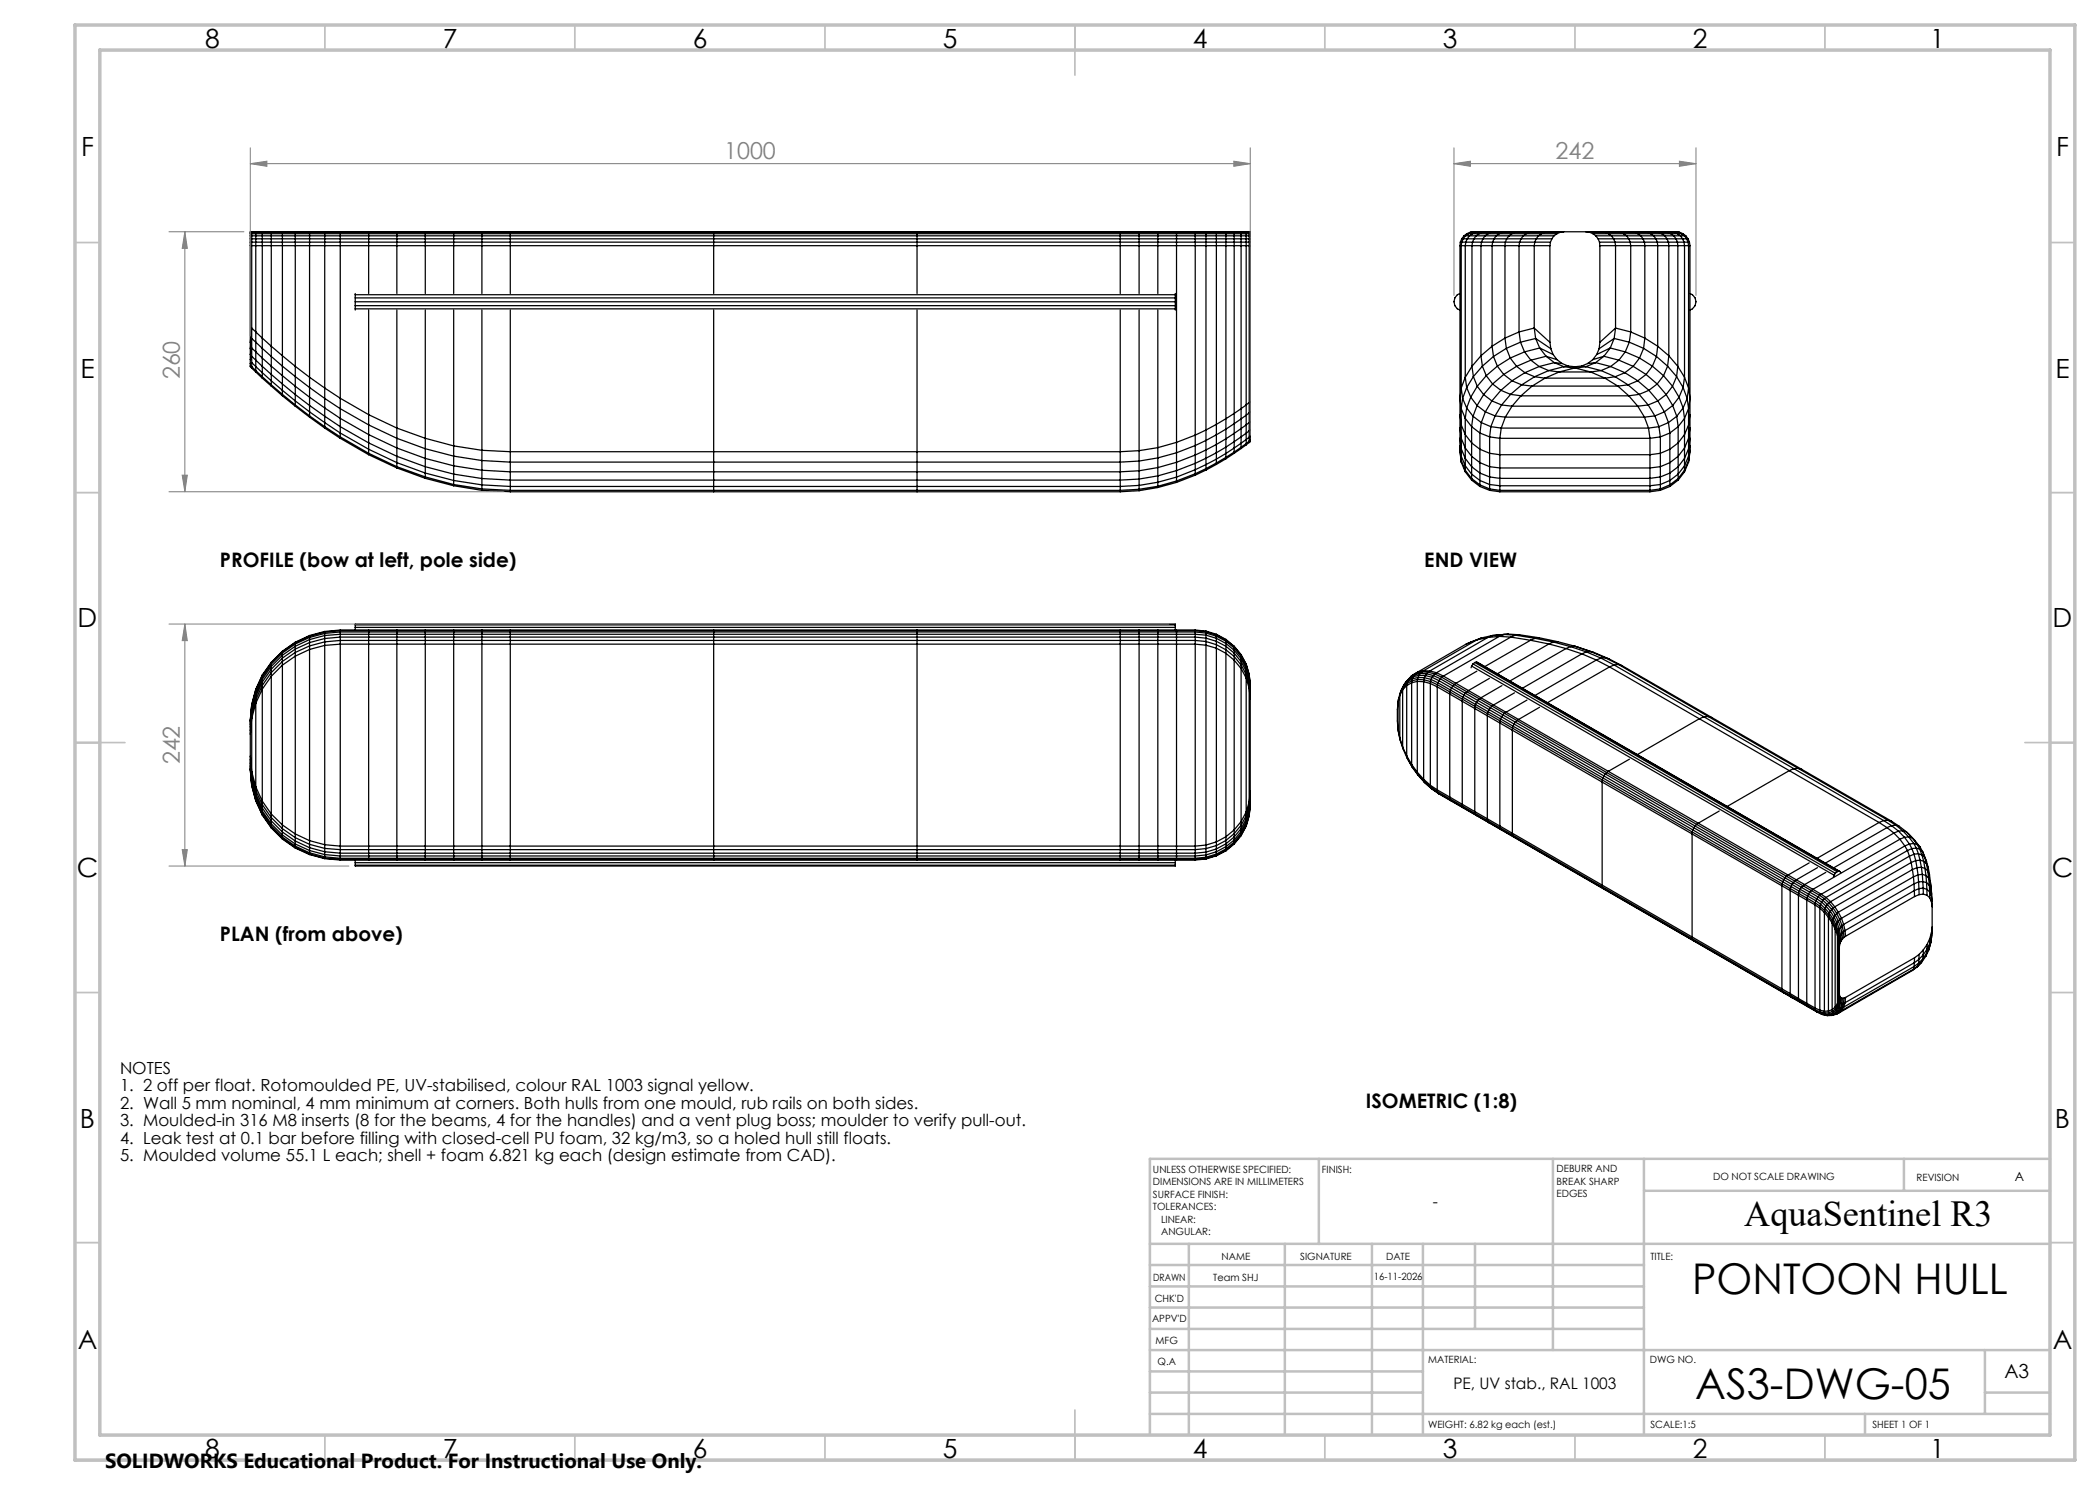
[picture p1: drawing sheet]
<svg xmlns="http://www.w3.org/2000/svg" width="420mm" height="297mm" viewBox="0 0 420 297" stroke-linecap="round" stroke-linejoin="round" font-family="sans-serif">
<g fill="none" stroke="#000" stroke-width=".25">
<path d="M50.1 49.1h199.9M50.1 48.4h199.9M50.1 47.8h199.9M50.1 47.2h199.9M50.1 46.7h199.9M50.1 46.5h199.9M50.3 46.4v27.2M51.2 46.4v28M52.5 46.4v29.2M54.3 46.4v30.8M56.5 46.4v32.8M59.1 46.4v34.8"/>
<path d="M61.9 46.4v37M64.9 46.4v39.2M68.1 46.4v41.3M71 58.7v3.3M71 59.6h164.1M71 58.9h164.1M73.7 46.4v12.3M79.4 46.4v12.3M85.1 46.4v12.3M90.7 46.4v12.3M96.4 46.4v12.3M102.1 46.4v12.3"/>
<path d="M142.7 46.4v12.3M183.4 46.4v12.3M224 46.4v12.3M227.8 46.4v12.3M231.6 46.4v12.3M235.1 58.7v3.3M235.3 46.4v50.1M239 46.4v48.6M241.2 46.4v47.6M243.3 46.4v46.5M245.2 46.4v45.4M246.8 46.4v44.3"/>
<path d="M248.2 46.4v43.3M249.2 46.4v42.6M249.8 46.4v42.1M292 49.1h18M292 58.7a1.75 1.75 0 0 0-1.2 1.7 1.75 1.75 0 0 0 1.2 1.6M292 49.1v41.2M292.1 48.4h18M292.1 48.4l-.1 .7M292.3 47.8h18.1M292.3 47.8l-.2 .6M292.8 47.2h18M292.8 47.2l-.5 .6"/>
<path d="M293.4 46.7h18M293.4 46.7l-.6 .5M294 46.5h18.1M294 46.5l-.6 .2M295.1 46.4a2.83 2.83 0 0 0-2.9 2.7v28.5M295.9 46.4a2.83 2.83 0 0 0-2.8 2.7v26.4M297.2 46.4a2.77 2.77 0 0 0-2.8 2.7v24.2M299 46.4a2.77 2.77 0 0 0-2.8 2.7v22.1M301.2 46.4a2.77 2.77 0 0 0-2.8 2.7v20.1M303.8 46.4a2.77 2.77 0 0 0-2.8 2.7v18.5M306.6 46.4a2.83 2.83 0 0 0-2.8 2.7v17.3M309.7 46.4a2.83 2.83 0 0 0-2.9 2.7v16.5"/>
<path d="M310 49.1v19.4M310.1 48.4l-.1 .7M310.4 47.8l-.3 .6M310.8 47.2l-.4 .6M311.4 46.7l-.6 .5M312.1 46.5l-.7 .2M312.8 46.4l-.7 .1M317.2 46.4l.7 .1M317.9 46.5h18M317.9 46.5l.7 .2M318.6 46.7h18M318.6 46.7l.6 .5"/>
<path d="M319.2 47.2h17.9M319.2 47.2l.4 .6M319.6 47.8h18M319.6 47.8l.3 .6M319.9 48.4h18M319.9 48.4l.1 .7M320 49.1h18M320 49.1v19.4M320.3 46.4a2.77 2.77 0 0 1 2.8 2.7v16.5M323.4 46.4a2.77 2.77 0 0 1 2.7 2.7v17.3M326.2 46.4a2.77 2.77 0 0 1 2.8 2.7v18.5M328.8 46.4a2.77 2.77 0 0 1 2.7 2.7v20.1"/>
<path d="M331 46.4a2.77 2.77 0 0 1 2.8 2.7v22.1M332.8 46.4a2.77 2.77 0 0 1 2.8 2.7v24.2M334.1 46.4a2.77 2.77 0 0 1 2.8 2.7v26.4M334.9 46.4l1 .1M335.2 46.4h-40.4l-.8 .1M335.6 46.5a2.72 2.72 0 0 1 2.1 2.6v28.5M335.9 46.5l.7 .2M336.6 46.7l.5 .5M337.1 47.2l.5 .6M337.6 47.8l.3 .6M337.9 48.4l.1 .7M338 58.7a1.75 1.75 0 0 1 1.2 1.7 1.75 1.75 0 0 1-1.2 1.6"/>
<path d="M338 49.1v41.2l-.3 2.1M50.1 69.7l.2-2a107.1 107.1 0 0 0 23.4 17.3 61.2 61.2 0 0 0 28.4 7.4h121.9a42.3 42.3 0 0 0 24.2-8.6l1.8-1.4M50.1 70.9l.2-1.3a108.3 108.3 0 0 0 23.4 17.3 61.2 61.2 0 0 0 28.4 7.5h121.9a40.7 40.7 0 0 0 21.2-6.6l4.8-3.5M50.1 68.5l.2-2.9a101.4 101.4 0 0 0 29.1 20 57.9 57.9 0 0 0 22.7 4.7h121.9a39.8 39.8 0 0 0 21.2-6.6l4.8-3.3M50.1 71.9l.2-.6a108.3 108.3 0 0 0 23.4 17.3 61.2 61.2 0 0 0 28.4 7.4h121.9a40.7 40.7 0 0 0 21.2-6.6l4.8-3.4M50.1 72.7l.2-.2a108.2 108.2 0 0 0 23.4 17.3 61.2 61.2 0 0 0 28.4 7.5h121.9a39.8 39.8 0 0 0 21.2-6.6l4.8-3.4M50.1 73.2a118 118 0 0 0 23.6 17.5 61.8 61.8 0 0 0 28.4 7.4h121.9a39.8 39.8 0 0 0 21.2-6.6l4.8-3.4M50.3 73.6l-.2-.3v-26.9h199.9v41.9l-.2 .2M50.3 73.6l.9 .8M51.2 74.4l1.3 1.2M52.5 75.6l1.8 1.6M54.3 77.2l2.2 2"/>
<path d="M56.5 79.2l2.6 2M71 60.4h164.1M71 61.1h164.1M71 61.8h164.1M73.7 62v28.9M79.4 62v31.6M85.1 62v33.7M90.7 62v35.2M96.4 62v36.1M102.1 62v36.4M142.7 62v36.4M183.4 62v36.4"/>
<path d="M224 62v36.4M227.8 62v36.1M231.6 62v35.5M292.2 77.6l.3 2.1M292.2 77.6l-.2 2.1 .2 2M292.5 79.7l.8 1.9M292.5 79.7l-.3 2M293.1 75.5l.2 2M293.1 75.5l-.9 2.1M293.3 77.5l.8 1.9M293.3 77.5l-.8 2.2M294.1 79.4l1.3 1.7"/>
<path d="M294.1 79.4l-.8 2.2M294.4 73.3l.3 2M294.4 73.3l-1.3 2.2M294.7 75.3l.8 2M294.7 75.3l-1.4 2.2M295.5 77.3l1.2 1.6M295.5 77.3l-1.4 2.1M296.2 71.2l.3 2M296.2 71.2l-1.8 2.1M296.5 73.2l.8 1.9M296.5 73.2l-1.8 2.1M296.7 78.9l1.7 1.3"/>
<path d="M296.7 78.9l-1.3 2.2M297.3 75.1l1.2 1.7M297.3 75.1l-1.8 2.2M298.4 69.2l.3 2.1M298.4 69.2l-2.2 2M298.5 76.8l1.7 1.3M298.5 76.8l-1.8 2.1M298.7 71.3l.8 1.9M298.7 71.3l-2.2 1.9M299.5 73.2l1.2 1.7M299.5 73.2l-2.2 1.9M300.2 78.1l1.9 .8"/>
<path d="M300.2 78.1l-1.8 2.1M300.7 74.9l1.7 1.3M300.7 74.9l-2.2 1.9M301 67.6l.3 2.1M301 67.6l-2.6 1.6M301.3 69.7l.7 1.9M301.3 69.7l-2.6 1.6M302 71.6l1.3 1.7M302 71.6l-2.5 1.6M302.1 78.9l2.1 .3M302.1 78.9l-1.8 2.1M302.4 76.2l1.9 .8"/>
<path d="M302.4 76.2l-2.2 1.9M303.3 73.3l1.7 1.2M303.3 73.3l-2.6 1.6M303.8 66.4l.3 2M303.8 66.4l-2.8 1.2M304.1 68.4l.8 2M304.1 68.4l-2.8 1.3M304.2 79.2h21.6M304.2 79.2l-1.8 2M304.3 77l2.1 .2M304.3 77l-2.2 1.9M304.9 70.4l1.3 1.6"/>
<path d="M304.9 70.4l-2.9 1.2M305 74.5l1.9 .8M305 74.5l-2.6 1.7M306.2 72l1.6 1.3M306.2 72l-2.9 1.3M306.4 77.2h17.2M306.4 77.2l-2.2 2M306.8 65.6l.3 2.1M306.8 65.6l3.2 2.9M306.8 65.6l-3 .8M306.9 75.3l2.1 .3M306.9 75.3l-2.6 1.7"/>
<path d="M307.1 67.7l.8 1.9M307.1 67.7l3.1 2M307.1 67.7l-3 .7M307.8 73.3l1.9 .8M307.8 73.3l-2.8 1.2M307.9 69.6l2.7 1.3M307.9 69.6l1.3 1.7M307.9 69.6l-3 .8M309 75.6h12M309 75.6l-2.6 1.6M309.2 71.3l2.2 .6M309.2 71.3l1.7 1.2"/>
<path d="M309.2 71.3l-3 .7M309.7 74.1l2.1 .3M309.7 74.1l-2.8 1.2M310 68.5l.2 1.2M310.2 69.7l.4 1.2M310.6 70.9l.8 1M310.9 72.5l1.5 .2M310.9 72.5l-3.1 .8M310.9 72.5l1.9 .8M311.4 71.9l1 .8M311.8 74.4h6.3M311.8 74.4l-2.8 1.2"/>
<path d="M312.4 72.7l1.2 .5M312.8 73.3l-3.1 .8M312.8 73.3l2.1 .3M313.6 73.2l1.3 .1M313.6 73.2l-.8 .1M314.9 73.3h.2M314.9 73.6h.2M314.9 73.3v.3M314.9 73.6l-3.1 .8M315.1 73.3v.3M315.1 73.6l3 .8M316.4 73.2l-1.3 .1"/>
<path d="M316.4 73.2l.8 .1M317.2 73.3l3 .8M317.2 73.3l-2.1 .3M317.5 72.7l-1.1 .5M318.1 74.4l2.9 1.2M318.6 71.9l-1.1 .8M319.1 72.5l-1.6 .2M319.1 72.5l3 .8M319.1 72.5l-1.9 .8M319.3 70.9l-.7 1M319.8 69.7l-.5 1.2M320 68.5l-.2 1.2"/>
<path d="M320.2 74.1l-2.1 .3M320.2 74.1l2.8 1.2M320.8 71.3l-2.2 .6M320.8 71.3l-1.7 1.2M320.8 71.3l3 .7M321 75.6l2.6 1.6M322.1 69.6l-2.8 1.3M322.1 69.6l-1.3 1.7M322.1 69.6l2.9 .8M322.1 73.3l-1.9 .8M322.1 73.3l2.9 1.2M322.8 67.7l-3 2"/>
<path d="M322.8 67.7l-.7 1.9M322.8 67.7l3.1 .7M323 75.3l-2 .3M323 75.3l2.6 1.7M323.1 65.6l-3.1 2.9M323.1 65.6l-.3 2.1M323.1 65.6l3 .8M323.6 77.2l2.2 2M323.8 72l-1.7 1.3M323.8 72l2.8 1.3M325 74.5l-2 .8M325 74.5l2.6 1.7"/>
<path d="M325 70.4l-1.2 1.6M325 70.4l2.9 1.2M325.6 77l-2 .2M325.6 77l2.2 1.9M325.8 79.2l1.8 2M325.9 68.4l-.9 2M325.9 68.4l2.8 1.3M326.1 66.4l-.2 2M326.1 66.4l2.9 1.2M326.6 73.3l-1.6 1.2M326.6 73.3l2.6 1.6M327.6 76.2l-2 .8"/>
<path d="M327.6 76.2l2.2 1.9M327.8 78.9l-2 .3M327.8 78.9l1.8 2.1M327.9 71.6l-1.3 1.7M327.9 71.6l2.6 1.6M328.7 69.7l-.8 1.9M328.7 69.7l2.6 1.6M329 67.6l-.3 2.1M329 67.6l2.5 1.6M329.2 74.9l-1.6 1.3M329.2 74.9l2.2 1.9M329.8 78.1l-2 .8"/>
<path d="M329.8 78.1l1.8 2.1M330.5 73.2l-1.3 1.7M330.5 73.2l2.2 1.9M331.3 71.3l-.8 1.9M331.3 71.3l2.2 1.9M331.4 76.8l-1.6 1.3M331.4 76.8l1.8 2.1M331.5 69.2l-.2 2.1M331.5 69.2l2.3 2M332.7 75.1l-1.3 1.7M332.7 75.1l1.8 2.2M333.2 78.9l-1.6 1.3"/>
<path d="M333.2 78.9l1.3 2.2M333.5 73.2l-.8 1.9M333.5 73.2l1.8 2.1M333.8 71.2l-.3 2M333.8 71.2l1.8 2.1M334.5 77.3l-1.3 1.6M334.5 77.3l1.3 2.1M335.3 75.3l-.8 2M335.3 75.3l1.3 2.2M335.6 73.3l-.3 2M335.6 73.3l1.3 2.2M335.8 79.4l-1.3 1.7"/>
<path d="M335.8 79.4l.8 2.2M336.6 77.5l-.8 1.9M336.6 77.5l.8 2.2M336.9 75.5l-.3 2M336.9 75.5l.8 2.1M337.4 79.7l-.8 1.9M337.4 79.7l.3 2M337.7 77.6l-.3 2.1M337.7 77.6l.3 2.1-.3 2M59.1 81.2l2.8 2.2M61.9 83.4l3 2.2M64.9 85.6l3.2 2.1"/>
<path d="M68.1 87.7l5.6 3.2M73.7 90.9l5.7 2.7M79.4 93.6l5.7 2.1M85.1 95.7l5.6 1.5M90.7 97.2l5.7 .9M96.4 98.1l5.7 .3M102.1 98.4h121.9M227.8 98.1l-3.8 .3M231.6 97.5l-3.8 .6M235.3 96.5l-3.7 1M239 95l-3.7 1.5M241.2 94l-2.2 1"/>
<path d="M243.3 92.9l-2.1 1.1M245.2 91.8l-1.9 1.1M246.8 90.7l-1.6 1.1M248.2 89.7l-1.4 1M249.2 89l-1 .7M249.8 88.5l-.6 .5M292 82.9a8 8 0 0 0 8 8h30a8.1 8.1 0 0 0 8-8M292 85.6a7.9 7.9 0 0 0 8 8h30a8 8 0 0 0 8-8M292 87.7a7.9 7.9 0 0 0 8 8h30a8 8 0 0 0 8-8M292 89.2a7.9 7.9 0 0 0 8 8h30a8 8 0 0 0 8-8M292 90.1l.2 2.3M292.2 81.7v10.7"/>
<path d="M292.2 81.7l.9 2M292.2 92.4l.9 2M293.1 83.7v10.7M293.1 83.7l1.2 1.6M293.1 94.4l1.2 1.6M293.3 81.6l1.3 1.7M293.3 81.6l-.2 2.1M294.3 85.3l1.7 1.3M294.3 85.3v10.7M294.3 96l1.7 1.3M294.6 83.3l1.7 1.2M294.6 83.3l-.3 2"/>
<path d="M295.4 81.1l1.7 1.3M295.4 81.1l-.8 2.2M296 86.6l1.9 .8M296 86.6v10.7M296 97.3l1.9 .8M296.3 84.5l1.9 .8M296.3 84.5l-.3 2.1M297.1 82.4l1.9 .8M297.1 82.4l-.8 2.1M297.9 87.4l2.1 .3M297.9 87.4v10.7M297.9 98.1l2.1 .3"/>
<path d="M298.2 85.3l2 .3M298.2 85.3l-.3 2.1M298.4 80.2l1.9 .8M298.4 80.2l-1.3 2.2M299 83.2l2.1 .2M299 83.2l-.8 2.1M300 98.4h30M300 87.7h30M300 87.7v10.7M300.2 85.6h29.5M300.2 85.6l-.2 2.1M300.3 81l2.1 .2"/>
<path d="M300.3 81l-1.3 2.2M301.1 83.4h27.8M301.1 83.4l-.9 2.2M302.4 81.2h25.2M302.4 81.2l-1.3 2.2M327.6 81.2l1.3 2.2M328.9 83.4l.8 2.2M329.6 81l-2 .2M329.6 81l1.4 2.2M329.7 85.6l.3 2.1M330 87.7v10.7M331 83.2l-2.1 .2"/>
<path d="M331 83.2l.8 2.1M331.6 80.2l-2 .8M331.6 80.2l1.3 2.2M331.8 85.3l-2.1 .3M331.8 85.3l.3 2.1M332.1 87.4l-2.1 .3M332.1 87.4v10.7M332.1 98.1l-2.1 .3M332.9 82.4l-1.9 .8M332.9 82.4l.8 2.1M333.7 84.5l-1.9 .8M333.7 84.5l.3 2.1"/>
<path d="M334 86.6l-1.9 .8M334 86.6v10.7M334 97.3l-1.9 .8M334.5 81.1l-1.6 1.3M334.5 81.1l.9 2.2M335.4 83.3l-1.7 1.2M335.4 83.3l.2 2M335.6 85.3l-1.6 1.3M335.6 85.3v10.7M335.6 96l-1.6 1.3M336.6 81.6l-1.2 1.7M336.6 81.6l.3 2.1"/>
<path d="M336.9 83.7v10.7M336.9 83.7l-1.3 1.6M336.9 94.4l-1.3 1.6M337.7 81.7v10.7M337.7 81.7l-.8 2M337.7 92.4l-.8 2M338 90.1a8.1 8.1 0 0 1-8 8h-30a8.1 8.1 0 0 1-7.8-6M51.2 137.9v22.3M51.2 137.9l-.9 3M52.5 135v28M52.5 135l-1.3 2.9M54.3 132.5v33.1"/>
<path d="M54.3 132.5l-1.8 2.5M56.5 130.2v37.6M56.5 130.2l-2.2 2.3M59.1 128.4v41.2M59.1 128.4l-2.6 1.8M61.9 127.1v43.8M61.9 127.1l-2.8 1.3M64.9 126.3v45.4M64.9 126.3l-3 .8M68.1 126v46M68.1 126l-3.2 .3M68.1 126h170.9"/>
<path d="M71 126v-1.2h164.1v1.2M71 125.5h164.1M71 125h164.1M73.7 126v46M79.4 126v46M85.1 126v46M90.7 126v46M96.4 126v46M102.1 126v46M142.7 126v46M183.4 126v46M224 126v46"/>
<path d="M227.8 126v46M231.6 126v46M235.3 126v46M239 126v46M239 126l2.2 .2M241.2 126.2v45.6M241.2 126.2l2.1 .7M243.3 126.9v44.3M243.3 126.9l1.9 1M245.2 127.9v42.3M245.2 127.9l1.6 1.4M246.8 129.3v39.5"/>
<path d="M246.8 129.3l1.4 1.6M248.2 130.9v36.2M248.2 130.9l1 1.9M249.2 132.8v32.4M249.2 132.8l.6 2.1M249.8 134.9v28.3M249.8 135.3a10.9 10.9 0 0 0-10.8-8.9h-170.9a18 18 0 0 0-18 18.4M249.8 134.9l.2 2.5M249.8 135a10.9 10.9 0 0 0-10.8-8.9h-170.9a17.9 17.9 0 0 0-17.8 14.9M250 137v24M250 138.4a11 11 0 0 0-11-11h-170.9a18 18 0 0 0-18 18M250 139.1a11 11 0 0 0-11-11h-170.9a18 18 0 0 0-18 18"/>
<path d="M250 139.8a11 11 0 0 0-11-11h-170.9a18 18 0 0 0-18 18M250 137.8a11 11 0 0 0-11-10.9h-170.9a17.9 17.9 0 0 0-17.8 14.8M280 139.1v8.5M280 139.1l-.4 1.3M280 138.7v.4M280 138.7l-.4 1.7M280.1 138.3l-.1 .4M280.5 138v11.4M280.5 138l-.5 1.1M280.6 137.6l-.1 .4M280.6 137.6l-.6 1.1M280.7 137.2l-.1 .4"/>
<path d="M280.7 137.2l-.6 1.1M280.9 136.8l-.8 1.5M281.3 137.1v14.1M281.3 137.1l-.8 .9M281.4 136.7l-.1 .4M281.4 136.7l-.8 .9M281.5 136.3l-.1 .4M281.5 136.3l-.8 .9M281.7 135.9l-.2 .4M281.7 135.9l-.8 .9M282 135.5l-.3 .4M282 135.5l-1.1 1.3"/>
<path d="M282.3 135.2l-.3 .3M282.3 136.6v16.3M282.3 136.6l-1 .5M282.4 136.2l-.1 .4M282.4 136.2l-1 .5M282.5 135.7l-.1 .5M282.5 135.7l-1 .6M282.7 135.3l-.2 .4M282.7 135.3l-1 .6M282.9 135l-.2 .3M282.9 135l-.9 .5M283.2 134.7l-.3 .3"/>
<path d="M283.2 134.7l-.9 .5M283.5 136.3h1.2M283.5 136.3v18.1M283.5 136.3l-1.2 .3M283.5 135.9l1.3 .1M283.5 135.9v.4M283.5 135.9l-1.1 .3M283.6 134.4l-.4 .3M283.6 134.4l-1.3 .8M283.6 135.5h1.3M283.6 135.5l-.1 .4M283.6 135.5l-1.1 .2"/>
<path d="M283.8 135.1h1.3M283.8 135.1l-.2 .4M283.8 135.1l-1.1 .2M284.1 134.7l1.2 .1M284.1 134.7l-.3 .4M284.1 134.7l-1.2 .3M284.4 134.4h1.2M284.4 134.4l-.3 .3M284.4 134.4l-1.2 .3M284.7 134.2h1.3M284.7 134.2l-.3 .2M284.7 134.2l-1.1 .2"/>
<path d="M284.7 136.3l1.4 .4M284.7 136.3v19.6M284.8 136l1.3 .3M284.8 136l-.1 .3M284.9 135.5l1.3 .4M284.9 135.5l-.1 .5M285.1 135.1l1.3 .4M285.1 135.1l-.2 .4M285.3 134.8l1.4 .3M285.3 134.8l-.2 .3M285.6 134.4l1.4 .4M285.6 134.4l-.3 .4"/>
<path d="M286 134.2l1.3 .3M286 134.2l-.4 .2M286.1 136.7l1.3 .7M286.1 136.7v20.4M286.1 136.3l1.4 .6M286.1 136.3v.4M286.2 135.9l1.4 .7M286.2 135.9l-.1 .4M286.4 135.5l1.4 .6M286.4 135.5l-.2 .4M286.7 135.1l1.3 .6M286.7 135.1l-.3 .4"/>
<path d="M287 134.8l1.4 .7M287 134.8l-.3 .3M287.3 134.5l1.4 .7M287.3 134.5l-.3 .3M287.4 137.4l69 39.8M287.4 137.4v20.6M287.5 136.9l15 8.7M287.5 136.9l-.1 .5M287.6 136.6l33 19M287.6 136.6l-.1 .3M287.8 136.1l68.9 39.8M287.8 136.1l-.2 .5"/>
<path d="M288 135.7l69 39.9M288 135.7l-.2 .4M288.4 135.5l5 2.9M288.4 135.5l-.4 .2M288.7 135.2l33 19.1M288.7 135.2l-.3 .3M293.3 128.8l-9.7 5.6M293.4 138.4l-.8 1-.1 .9v20.6l.1 .6 .2 .2M293.4 138.4l2.5 1.4M294.3 133.2l72.5 41.8M294.3 133.2l-.1 .4M294.6 132.8l72.5 41.9"/>
<path d="M294.6 132.8l-.3 .4M295 132.5l72.4 41.8M295 132.5l-.4 .3M295.3 132.4l72.5 41.8M295.3 132.4l-.3 .1M295.3 132.4l72.8 41.9M295.3 128l-10.6 6.2M295.3 128l-2 .8M295.4 134.2l-4.2 2.5a2.65 2.65 0 0 0-1.3 2.1v20.6l.2 .7 .2 .1M295.9 139.8l7.5 4.3M295.9 139.8l-.8 1.1-.1 .8v20.6l.1 .6 .2 .2M296.3 127.6l-1 .4"/>
<path d="M296.3 127.6l-3 1.2M297.6 127.5l-11.6 6.7M297.6 127.5l-2.3 .5M297.9 135.7l-4.5 2.7M298.5 127.1l-.9 .4M298.5 127.1l-2.2 .5M299.3 127l-.8 .1M299.9 127.3l2.3 .1M299.9 127.3l-12.6 7.2M299.9 127.3l-2.3 .2M300.4 137.1l-4.5 2.7M300.8 126.9l2.3 .1"/>
<path d="M300.8 126.9l-.9 .4M301.6 126.8l-3.1 .3M301.6 126.8l2.3 .2M301.6 126.8l-.8 .1M302.2 127.4l3.9 .7M302.2 127.4l-13.5 7.8M302.9 138.6l-4.2 2.4a2.65 2.65 0 0 0-1.2 2.2v20.6l.1 .6 .2 .2M303.1 127l3.9 .7M303.1 127l-.9 .4M303.9 127l4 .6M303.9 127h-.8M306.1 128.1l3.7 .7"/>
<path d="M306.1 128.1l-9.1 5.2M307 127.7l3.7 .7M307 127.7l-.9 .4M307.9 127.6l3.6 .7M307.9 127.6l-.9 .1M309.8 128.8l3.4 .9M309.8 128.8l-10.3 6M310.7 128.4l3.4 .9M310.7 128.4l-.9 .4M311.5 128.3l3.5 1M311.5 128.3l-.8 .1M313.2 129.7l3.2 1.1"/>
<path d="M313.2 129.7l-11.2 6.5M314.1 129.3l3.2 1.1M314.1 129.3l-.9 .4M315 129.3l3.1 1M315 129.3h-.9M315 129.3l3.9 1.2M316.4 130.8l2.9 1.2M316.4 130.8l-11.9 6.9M317.3 130.4l2.9 1.2M317.3 130.4l-.9 .4M318.1 130.3l2.9 1.2M318.1 130.3l-.8 .1"/>
<path d="M318.1 130.3l.8 .2M318.9 130.5l2.9 1.3M319.3 132l2.6 1.4M319.3 132l-12.3 7.1M320.2 131.6l2.6 1.4M320.2 131.6l-.9 .4M321 131.5l2.7 1.4M321 131.5l-.8 .1M321 131.5l.8 .3M321.8 131.8l2.6 1.3M321.9 133.4l53.9 31.1M321.9 133.4l-12.4 7.1"/>
<path d="M322.8 133l53.9 31.1M322.8 133l-.9 .4M323.7 132.9l53.9 31.1M323.7 132.9l-.9 .1M323.7 132.9l.7 .2M324.4 133.1l36 20.8M50.1 144v10M50.1 151.9a18 18 0 0 0 18 18h170.9a11 11 0 0 0 11-10.9M50.1 152.6a18 18 0 0 0 18 18h170.9a11 11 0 0 0 11-11M50.1 153.2a18 18 0 0 0 18 18h170.9a11 11 0 0 0 11-11M50.1 151.2a18 18 0 0 0 18 18h170.9a11 11 0 0 0 11-11M50.3 140.9v16.3l-.2-3.6"/>
<path d="M50.3 156.8a18 18 0 0 0 17.8 14.9h170.9a11 11 0 0 0 11-11M50.3 140.9l-.2 3.2M50.3 157.1l.9 3.1M279.6 145.9l.4 1.7M279.6 140.4v5.5M279.6 140.4l-.1 1.6 .1 3.9M279.6 145.9l.4 2.1M280 147.6l.5 1.8M280 147.6v.4M280 148l.6 1.8M280.5 149.4l.8 1.8M280.5 149.4l.1 .4"/>
<path d="M280.6 149.8l.8 1.7M281.3 151.2l1 1.7M281.3 151.2l.1 .3M281.4 151.5l1 1.7M281.4 151.5l1.1 2M282.3 152.9l1.2 1.5M282.3 152.9l.1 .3M282.4 153.2l1.1 1.6M282.4 153.2l.1 .3M282.5 153.5l1.1 1.6M283.5 154.4l1.2 1.5M283.5 154.4v.4"/>
<path d="M283.5 154.8l1.3 1.4M283.5 154.8l.1 .3M283.6 155.1l1.3 1.4M284.7 155.9l1.4 1.2M284.7 155.9l.1 .3M284.8 156.2l1.3 1.2M284.8 156.2l.1 .3M284.9 156.5l1.3 1.2M284.9 156.5l1.5 1.3M286.1 157.1l1.3 .9M286.1 157.1v.3M286.1 157.4l1.4 .9"/>
<path d="M286.1 157.4l.1 .3M286.2 157.7l1.4 .9M286.2 157.7l.2 .1M286.4 157.8l1.4 1M287.4 158l51 29.4M287.4 158l.1 .3M287.5 158.3l33 19.1M287.5 158.3l.1 .3M287.6 158.6l69.1 40M287.6 158.6l.2 .2M302.5 145.6l18 10.4M302.5 145.6v21l.1 .7"/>
<path d="M303.4 144.1l35.9 20.8M303.4 144.1l-.6 .7-.3 .8M305.4 140l-4.2 2.4a2.65 2.65 0 0 0-1.2 2.2v20.6l.1 .6 .2 .2-12.5-7.2M307.9 141.5l-4.5 2.6M320.5 156l35.9 20.8M320.5 156v21.4M320.6 155.6l36 20.8M320.6 155.6l-.1 .4M321.7 154.3l35.9 20.7M321.7 154.3l-.6 .5-.5 .8M325.9 151.8l-4.2 2.5M342.4 143.5l-.8-.2-.8 .1-.9 .4-12.4 7.1"/>
<path d="M360.4 153.9l-.8-.2h-.8l-.9 .4-12.5 7.2M360.4 153.9l17.9 10.3M51.2 160.1a17.9 17.9 0 0 0 16.9 11.8h170.9a10.9 10.9 0 0 0 10.8-8.8M51.2 160.2l1.3 2.8M52.5 163l1.8 2.6M54.3 165.6l2.2 2.2M56.5 167.8l2.6 1.8M59.1 169.6l2.8 1.3M61.9 170.9l3 .8M64.9 171.7l3.2 .3M68.1 172h170.9M71 172v1.2h164.1v-1.2"/>
<path d="M71 172.5h164.1M71 173h164.1M241.2 171.8l-2.2 .2M243.3 171.2l-2.1 .6M245.2 170.2l-1.9 1M246.8 168.8l-1.6 1.4M248.2 167.1l-1.4 1.7M249.2 165.2l-1 1.9M249.8 163.2l-.6 2M250 160.9l-.2 2.3M302.6 167.3l54 31.1M302.6 167.3l.2 .2"/>
<path d="M320.5 177.4l35.9 20.7M320.5 177.4l.3 .4M339.3 164.9a2.58 2.58 0 0 0-.9 1.9v20.6M339.3 164.9l18 10.4M343.9 162.2l-4.6 2.7M356.4 177.2l5 2.8M356.4 177.2v20.6M356.4 176.8l6.6 3.8M356.4 176.8v.4M356.6 176.4l6.6 3.8M356.6 176.4l-.2 .4M356.7 175.9l1.7 1"/>
<path d="M356.7 175.9l-.1 .5M357 175.6l1.7 .9M357 175.6l-.3 .3M357.3 175.3l6.6 3.8M357.3 175.3l-.3 .3M357.6 175l5 2.9M357.6 175l-.3 .3M358.4 176.9l1.6 1M358.4 176.9l-.4 1.2v20.6M358.7 176.5l1.6 1M358.7 176.5l-.3 .4M360 177.9l3.4 1.9"/>
<path d="M360 177.9l-.3 1.2v20.6M360.3 177.5l3.3 1.9M360.3 177.5l-.3 .4M361.8 172.6l-4.2 2.4M362.6 177.9l-.9 .9-.3 1.2M362.6 177.9l1.6 1M363.4 179.8l.9 .6M363.4 179.8l-.2 .4M363.5 173.5l-4.2 2.5-.6 .5M363.6 179.4l1 .7M363.6 179.4l-.2 .4M363.9 179.1l1 .6"/>
<path d="M363.9 179.1l-.3 .3M364.2 178.9l1 .6M364.2 178.9l-.3 .2M364.9 179.7l.9 .9M364.9 179.7l-.3 .4M365.2 174.5l-4.3 2.4-.6 .6M365.2 179.5l.9 .8M365.2 179.5l-.3 .2M366.8 175l-.1 .4M367.1 174.7l-.3 .3M367.4 174.3l-.3 .4M367.8 174.2l-.4 .1"/>
<path d="M367.8 174.2l.3 .1M368.1 174.3l.1 .3M375.8 164.5l1.6 1M375.8 164.5l-12.4 7.2M376.7 164.1l1.6 1M376.7 164.1l-.9 .4M377.4 165.5l1.4 1.1M377.4 165.5l-12.3 7.1M377.6 164l1.6 1M377.6 164l-.9 .1M377.6 164l.7 .2M378.3 165.1l1.4 1.1"/>
<path d="M378.3 165.1l-.9 .4M378.3 164.2l1.6 1.1M378.8 166.6l1.2 1.2M378.8 166.6l-12.1 7M379.2 165l1.3 1.2M379.2 165l-.9 .1M379.2 165l.7 .3M379.7 166.2l1.2 1.3M379.7 166.2l-.9 .4M379.9 165.3l1.4 1.1M380 167.8l1 1.4M380 167.8l-17.4 10.1"/>
<path d="M380.5 166.2l1.2 1.2M380.5 166.2h-.8M380.5 166.2l.8 .2M380.9 167.5l1 1.3M380.9 167.5l-.9 .3M381 169.2l.5 .9M381 169.2l-16.8 9.7M381.3 166.4l1.2 1.2M381.3 166.4l1.7 1.7M381.5 170.1l.4 1.1M381.5 170.1l-16.3 9.4M381.7 167.4l1.1 1.3"/>
<path d="M381.7 167.4l-.8 .1M381.7 167.4l.8 .2M381.9 171.2l.3 1.3M381.9 171.2l-15.8 9.1M381.9 168.8l.5 .9M381.9 168.8l-.9 .4M382.2 172.5l.3 1.4M382.2 172.5l-15.2 8.9M382.4 169.7l.4 1.1M382.4 169.7l-.9 .4M382.5 173.9l.2 1.5M382.5 173.9l-14.8 8.6"/>
<path d="M382.5 167.6l1 1.3M382.5 167.6l.5 .5M382.7 175.4l-14.4 8.3M382.7 175.4l.1 1.4M382.8 168.7l.5 .9M382.8 168.7l-.9 .1M382.8 168.7l.7 .2M382.8 176.8l-14.1 8.1M382.8 176.8l.1 1.3M382.8 170.8l.4 1.3M382.8 170.8l-.9 .4M382.9 178.1l-13.9 8"/>
<path d="M382.9 178.1v1.2M382.9 179.3l-13.8 8M383 168.1l1 1.3M383.2 172.1l.2 1.4M383.2 172.1l-1 .4M383.3 169.6l.4 1.1M383.3 169.6l-.9 .1M383.3 169.6l.7 .3M383.4 173.5l.2 1.5M383.4 173.5l-.9 .4M383.5 168.9l.5 1M383.5 168.9l.5 .5"/>
<path d="M383.6 175l.1 1.4M383.6 175l-.9 .4M383.7 170.7l.3 1.3M383.7 170.7l-.9 .1M383.7 170.7l.7 .3M383.7 176.4l-.9 .4M383.7 176.4l.1 1.3M383.8 177.7l-.9 .4M383.8 177.7v1.2M383.8 178.9l-.9 .4M384 169.9l.4 1.1M384 169.9l.5 .5"/>
<path d="M384 172l.3 1.5M384 172l-.8 .1M384 172l.7 .3M384 169.4l.5 1M384.3 173.5l.2 1.4M384.3 173.5h-.9M384.3 173.5l.7 .2M384.4 171l.3 1.3M384.4 171l.6 .5M384.5 174.9l.1 1.4M384.5 174.9l-.9 .1M384.5 174.9l.7 .2"/>
<path d="M384.5 170.4l.5 1.1M384.5 170.4l.8 1.9M384.6 176.3l-.9 .1M384.6 176.3v1.3M384.6 176.3l.7 .2M384.6 177.6l-.8 .1M384.6 177.6l.1 1.2M384.6 177.6l.8 .3M384.7 178.8l-.9 .1M384.7 178.8l.7 .3M384.7 172.3l.3 1.4M384.7 172.3l.6 .5"/>
<path d="M385 171.5l.3 1.3M385 171.5l.3 .8M385 173.7l.2 1.4M385 173.7l.6 .5M385.2 175.1l.1 1.4M385.2 175.1l.5 .5M385.3 176.5l.1 1.4M385.3 176.5l.6 .6M385.3 172.8l.3 1.4M385.3 172.8l.4 .8M385.3 172.3l.4 1.3M385.4 177.9v1.2"/>
<path d="M385.4 177.9l.5 .5M385.4 179.1l.5 .5M385.6 174.2l.1 1.4M385.6 174.2l.3 .8M385.7 173.6l.2 1.4M385.7 175.6l.2 1.5M385.7 175.6l.4 .8M385.9 177.1v1.3M385.9 177.1l.3 .7M385.9 175l.2 1.4M385.9 179.6l.4 .8M385.9 178.4v1.2"/>
<path d="M385.9 178.4l.4 .8M386.1 176.4l.1 1.4M386.1 176.4l.2 2.4M386.2 177.8l.1 1.4M386.2 177.8l.1 1M386.3 179.2v1.2M386.3 179.2l.1 1M386.3 178.8l.1 1.4M338.4 187.4l18 10.4M338.4 187.4l.2 .6 .2 .2M356.4 197.8l1.6 .9M356.4 197.8v.3"/>
<path d="M356.4 198.1l5 2.9M356.4 198.1l.2 .3M356.6 198.4l6.6 3.8M356.6 198.4l.1 .2M356.7 198.6l6.7 3.8M358 198.7l1.7 1M358 198.7l.1 .4 .3 .4M359.7 199.7l3.3 1.9M359.7 199.7l.3 .8M361.4 180l1.6 1M361.4 180v21M363 181l1 .6"/>
<path d="M363 181v20.6M363 180.6l1 .7M363 180.6v.4M363.2 180.2l.9 .6M363.2 180.2l-.2 .4M364 181.6l.9 .9M364 181.6v20.4M364 181.3l.9 .8M364 181.3v.3M364.1 180.8l.9 .9M364.1 180.8l-.1 .5M364.3 180.4l.9 .9"/>
<path d="M364.3 180.4l-.2 .4M364.6 180.1l.9 .8M364.6 180.1l-.3 .3M364.9 182.5l.8 1M364.9 182.5v19.7M364.9 182.1l.9 1M364.9 182.1v.4M365 181.7l.9 1M365 181.7l-.1 .4M365.2 181.3l.9 1M365.2 181.3l-.2 .4M365.5 180.9l.8 1"/>
<path d="M365.5 180.9l-.3 .4M365.7 183.5l.7 1.1M365.7 183.5v18.7M365.8 183.1l.7 1.1M365.8 183.1l-.1 .4M365.8 180.6l.8 1M365.8 180.6l-.3 .3M365.9 182.7l.7 1.1M365.9 182.7l-.1 .4M366.1 182.3l.7 1.1M366.1 182.3l-.2 .4M366.1 180.3l.9 1.1"/>
<path d="M366.1 180.3l-.3 .3M366.3 181.9l.8 1.1M366.3 181.9l-.2 .4M366.4 184.6l.6 1.2M366.4 184.6v17.3M366.5 184.2l.6 1.2M366.5 184.2l-.1 .4M366.6 181.6l.7 1.1M366.6 181.6l-.3 .3M366.6 183.8l.6 1.2M366.6 183.8l-.1 .4M366.8 183.4l.6 1.2"/>
<path d="M366.8 183.4l-.2 .4M367 181.4l.7 1.1M367 181.4l-.4 .2M367 185.8l.5 1.2M367 185.8v15.6M367.1 183l-.3 .4M367.1 183l.6 1.2M367.1 185.4l.4 1.3M367.1 185.4l-.1 .4M367.2 185l.5 1.2M367.2 185l-.1 .4M367.3 182.7l-.2 .3"/>
<path d="M367.3 182.7l.6 1.2M367.4 184.6l-.2 .4M367.4 184.6l.4 1.2M367.5 187l.3 1.2M367.5 187v13.7M367.5 186.7v.3M367.5 186.7l.3 1.2M367.7 184.2l-.3 .4M367.7 184.2l.4 1.3M367.7 186.2l-.2 .5M367.7 182.5l-.4 .2M367.7 182.5l.6 1.2"/>
<path d="M367.7 186.2l.2 1.2M367.8 188.2v11.6M367.8 199.8l-.3 .9M367.8 188.2l.1 1.2M367.8 199.8v.4M367.8 187.9v.3M367.8 187.9l.1 1.1M367.8 185.8l-.1 .4M367.8 185.8l.3 1.2M367.9 198.8v.3M367.9 189.4v9.4M367.9 198.8l-.1 1"/>
<path d="M367.9 189v.4M367.9 199.1l.1 .3M367.9 199.1l-.1 1.1M367.9 183.9l-.2 .3M367.9 183.9l.5 1.2M367.9 187.4l-.1 .5M367.9 187.4l.1 1.2M368 188.6l-.1 .4M368 199.4l.2 .2M368 199.4l-.1 1M368.1 185.5l-.3 .3M368.1 185.5l.3 1.2"/>
<path d="M368.1 187l-.2 .4M368.1 187l.1 1.2M368.2 188.2l-.2 .4M368.2 199.6l.3 .1M368.2 199.6l-.1 1M368.3 183.7l-.4 .2M368.3 183.7l.4 1.2M368.4 185.1l-.3 .4M368.4 186.7l-.3 .3M368.4 185.1l.3 1.2M368.4 186.7l.1 1.1M368.5 187.8l-.3 .4"/>
<path d="M368.5 199.7l-.1 1M368.7 186.3l-.3 .4M368.7 186.3l.1 1.2M368.7 184.9l-.3 .2M368.7 184.9l.3 1.2M368.8 187.5l-.3 .3M368.8 199.6l-.3 .1M368.8 199.6l-.1 1.1M369 186.1l-.3 .2M369 186.1l.1 1.2M369.1 187.3l-.3 .2M369.1 199.5l-.3 .1"/>
<path d="M369.1 199.5l-.1 1.1M382.5 194.1l-14.8 8.6M382.7 193.8l-14.4 8.3M382.7 193.8l-.2 .3M382.8 193.3l-14.1 8.1M382.8 193.3l-.1 .5M382.9 192.5l-13.9 8.1M382.9 192.5l-.1 .8M382.9 191.6l-13.8 7.9M382.9 191.6v.9M383.4 193.4l-.9 .7M383.6 193.2l-.9 .6"/>
<path d="M383.6 193.2l-.2 .2M383.7 192.6l-.9 .7M383.7 192.6l-.1 .6M383.8 191.9l-.9 .6M383.8 191.9l-.1 .7M383.8 190.9l-.9 .7M383.8 190.9v1M384.5 192.3l-.9 .9M384.5 192.3l-1.1 1.1M384.6 191.8l-.9 .8M384.6 191.8l-.1 .5M384.6 191l-.8 .9"/>
<path d="M384.6 191v.8M384.7 190l-.9 .9M384.7 190l-.1 1M385.2 191.2l-.7 1.1M385.3 190.7l-.7 1.1M385.3 190.7l-.1 .5M385.4 189.9l-.8 1.1M385.4 189.9l-.1 .8M385.4 188.9l-.7 1.1M385.4 188.9v1M385.7 190l-.5 1.2M385.9 189.5l-.6 1.2"/>
<path d="M385.9 189.5l-.2 .5M385.9 187.7l-.5 1.2M385.9 187.7v1M385.9 188.7l-.5 1.2M385.9 188.7v.8M386.2 188.3l-.5 1.7M386.2 188.3l-.1 .5M386.3 186.5l-.4 1.2M386.3 180.4l.1 1M386.3 186.5v1.1l-.4 1.1M386.4 180.2v1.2M386.4 181.4v4"/>
<path d="M386.4 185.4l-.1 1.1M386.4 185.4l-.2 2.9M361.4 201l1.6 1M361.4 201l.3 .4M363 201.6l1 .4M363 201.6v.4M363 202l1 .4M363 202l.2 .2M363.2 202.2l.9 .5M363.2 202.2l.2 .2M363.4 202.4l.9 .4M364 202l.9 .2"/>
<path d="M364 202v.4M364 202.4l.9 .2M364 202.4l.1 .3M364.1 202.7l.9 .2M364.1 202.7l.2 .1M364.3 202.8l1.2 .3M364.3 202.8l.3 .1M364.9 202.2v.4M364.9 202.6l.1 .3M365 202.9l.2 .2M365.2 203.1h.3M365.7 202.2h-.8"/>
<path d="M365.7 202.2l.1 .4M365.8 202.6l.1 .2M365.8 202.6h-.9M365.9 202.8l.2 .2M365.9 202.8l-.9 .1M366.1 203l.2 .1M366.1 203l-.9 .1M366.3 203.1h-.8M366.4 201.9l-.7 .3M366.4 201.9l.1 .4M366.5 202.3l.1 .3M366.5 202.3l-.7 .3"/>
<path d="M366.6 202.6l.2 .1M366.6 202.6l-.7 .2M366.8 202.7l.3 .1M366.8 202.7l-.7 .3M367 201.4l-.6 .5M367 201.4l.1 .4M367.1 202.8h.2M367.1 202.8l-.8 .3M367.1 201.8l.1 .3M367.1 201.8l-.6 .5M367.2 202.1l.2 .1M367.2 202.1l-.6 .5"/>
<path d="M367.3 202.8l-1 .3M367.4 202.2l.3 .1M367.4 202.2l-.6 .5M367.5 200.7l-.5 .7M367.5 200.7v.4M367.5 201.1l.2 .3M367.5 201.1l-.4 .7M367.7 201.4l.1 .1M367.7 201.4l-.5 .7M367.7 202.3l-.6 .5M367.7 202.7l-.4 .1M367.8 200.2l.1 .2"/>
<path d="M367.8 200.2l-.3 .9M367.8 201.5l.3 .1M367.8 201.5l-.4 .7M367.9 200.4l.2 .2M367.9 200.4l-.2 1M367.9 202.3h-.2M367.9 202.3l-.6 .5M368.1 200.6l.3 .1M368.1 200.6l-.3 .9M368.1 201.6l-.4 .7M368.3 202.1l-.4 .2M368.3 202.1l-.6 .6"/>
<path d="M368.4 200.7l-.3 .9M368.4 201.6h-.3M368.4 201.6l-.5 .7M368.7 200.7h-.3M368.7 200.7l-.3 .9M368.7 201.4l-.3 .2M368.7 201.4l-.4 .7M369 200.6l-.3 .1M369 200.6l-.3 .8"/>
</g>
<path d="M50.1 32.7l3.3-.5v1.1zM50.1 29.6v37.6M50.1 32.7h199.9M250 29.6v57.5" fill="none" stroke="#808080" stroke-width=".2"/>
<g fill="none" stroke="#c0c0c0" stroke-width=".35">
<path d="M65 5v5M115 5v5M165 5v5M215 5v10M265 5v5M315 5v5M365 5v5M15 48.5h5M410 48.5h5M15 98.5h5M410 98.5h5M15 148.5h10"/>
<path d="M405 148.5h10M15 198.5h5M410 198.5h5M15 248.5h5M410 248.5h5M65 287v5M115 287v5M165 287v5M215 282v10M265 287v5M315 287v5M365 287v5"/>
</g>
<g fill="none" stroke="#c0c0c0" stroke-width=".5">
<path d="M263.8 231.8v17M310.6 231.8v38.2M328.8 231.8v55.2M328.8 238.2h81.2M380.8 231.8v6.4M410 231.8h-180v55.2M230 248.8h180M230 257.3h98.8M230 253h98.8M237.8 248.8v38.2M257 248.8v38.2M274.4 248.8v38.2"/>
<path d="M284.6 248.8v38.2M295 248.8v17M230 265.8h98.8M230 261.5h98.8M230 278.5h54.6M230 274.3h54.6M230 270h180M397 278.5h13M397 270v12.8M230 282.8h180M373 282.8v4.2"/>
</g>
<path d="M15 5h400v287h-400zM20 10h390v277h-390z" fill="none" stroke="#c0c0c0" stroke-width=".7"/>
<path d="M50.1 32.7l3.3-.5v1.1z" fill="#808080"/>
<path d="M246.8 32.2l3.2 .5-3.2 .6z" fill="none" stroke="#808080" stroke-width=".2"/>
<path d="M246.8 32.2l3.2 .5-3.2 .6z" fill="#808080"/>
<path d="M33.8 46.4h15M37 46.4v52M33.8 98.4h67M36.4 95h1.1l-.5 3.4z" fill="none" stroke="#808080" stroke-width=".2"/>
<path d="M36.4 95h1.1l-.5 3.4z" fill="#808080"/>
<path d="M37 46.4l.5 3.3h-1.1z" fill="none" stroke="#808080" stroke-width=".2"/>
<path d="M37 46.4l.5 3.3h-1.1z" fill="#808080"/>
<path d="M290.8 32.7l3.3-.5v1.1zM290.8 29.6v29.5M290.8 32.7h48.4M339.2 29.6v29.5" fill="none" stroke="#808080" stroke-width=".2"/>
<path d="M290.8 32.7l3.3-.5v1.1z" fill="#808080"/>
<path d="M335.9 32.2l3.3 .5-3.3 .6z" fill="none" stroke="#808080" stroke-width=".2"/>
<path d="M335.9 32.2l3.3 .5-3.3 .6z" fill="#808080"/>
<path d="M33.8 124.8h200M37 124.8v48.4M33.8 173.2h36M36.4 169.9h1.1l-.5 3.3z" fill="none" stroke="#808080" stroke-width=".2"/>
<path d="M36.4 169.9h1.1l-.5 3.3z" fill="#808080"/>
<path d="M37 124.8l.5 3.3h-1.1z" fill="none" stroke="#808080" stroke-width=".2"/>
<path d="M37 124.8l.5 3.3h-1.1z" fill="#808080"/>
<g font-size="8.5">
<text x="338.4" y="258.8">PONTOON HULL</text>
<text x="339.1" y="279.7">AS3-DWG-05</text>
</g>
<text font-size="7.3" x="348.9" y="245.1">AquaSentinel R3</text>
<g font-size="5.3">
<text x="41" y="9.5">8</text>
<text x="88.5" y="9.5">7</text>
<text x="138.5" y="9.5">6</text>
<text x="188.5" y="9.5">5</text>
<text x="238.5" y="9.5">4</text>
<text x="288.5" y="9.5">3</text>
<text x="338.5" y="9.5">2</text>
<text x="386" y="9.5">1</text>
<text x="16.2" y="31.2">F</text>
<text x="411.2" y="31.2">F</text>
<text x="16.1" y="75.5">E</text>
<text x="411.1" y="75.5">E</text>
<text x="15.5" y="125.5">D</text>
<text x="410.5" y="125.5">D</text>
<text x="15.4" y="175.5">C</text>
<text x="410.4" y="175.5">C</text>
<text x="16" y="225.5">B</text>
<text x="411" y="225.5">B</text>
<text x="15.5" y="269.7">A</text>
<text x="410.5" y="269.7">A</text>
<text x="41" y="291.5">8</text>
<text x="88.5" y="291.5">7</text>
<text x="138.5" y="291.5">6</text>
<text x="188.5" y="291.5">5</text>
<text x="238.5" y="291.5">4</text>
<text x="288.5" y="291.5">3</text>
<text x="338.5" y="291.5">2</text>
<text x="386" y="291.5">1</text>
</g>
<g font-size="4.7" fill="#808080">
<text x="144.8" y="31.7">1000</text>
<text x="311.1" y="31.7">242</text>
<text x="36" y="75.9" transform="rotate(-90 36 75.9)">260</text>
<text x="36" y="152.9" transform="rotate(-90 36 152.9)">242</text>
</g>
<text font-size="4.1" x="21" y="293.7">SOLIDWORKS Educational Product. For Instructional Use Only.</text>
<g font-size="4">
<text x="44" y="113.4">PROFILE (bow at left, pole side)</text>
<text x="284.9" y="113.4">END VIEW</text>
<text x="44" y="188.3">PLAN (from above)</text>
<text x="273.2" y="221.7">ISOMETRIC (1:8)</text>
</g>
<text font-size="3.9" x="400.9" y="275.5">A3</text>
<g font-size="3.3">
<text x="24" y="214.8">NOTES</text>
<text x="24" y="218.3">1. 2 off per float. Rotomoulded PE, UV-stabilised, colour RAL 1003 signal yellow.</text>
<text x="24" y="221.8">2. Wall 5 mm nominal, 4 mm minimum at corners. Both hulls from one mould, rub rails on both sides.</text>
<text x="24" y="225.3">3. Moulded-in 316 M8 inserts (8 for the beams, 4 for the handles) and a vent plug boss; moulder to verify pull-out.</text>
<text x="24" y="228.8">4. Leak test at 0.1 bar before filling with closed-cell PU foam, 32 kg/m3, so a holed hull still floats.</text>
<text x="24" y="232.3">5. Moulded volume 55.1 L each; shell + foam 6.821 kg each (design estimate from CAD).</text>
</g>
<g font-size="3.2">
<text x="286.6" y="241.4">-</text>
<text x="290.7" y="277.9">PE, UV stab., RAL 1003</text>
</g>
<text font-size="2.5" x="402.9" y="236.1">A</text>
<g font-size="2">
<text x="230.6" y="234.6">UNLESS OTHERWISE SPECIFIED:</text>
<text x="230.6" y="237.1">DIMENSIONS ARE IN MILLIMETERS</text>
<text x="230.6" y="239.6">SURFACE FINISH:</text>
<text x="264.4" y="234.6">FINISH:</text>
<text x="311.3" y="234.5">DEBURR AND</text>
<text x="311.3" y="237">BREAK SHARP</text>
<text x="311.3" y="239.5">EDGES</text>
<text x="342.6" y="236">DO NOT SCALE DRAWING</text>
<text x="383.3" y="236.2">REVISION</text>
<text x="230.6" y="242.1">TOLERANCES:</text>
<text x="232.2" y="244.6">LINEAR:</text>
<text x="232.2" y="247.1">ANGULAR:</text>
<text x="244.3" y="252">NAME</text>
<text x="260" y="251.9">SIGNATURE</text>
<text x="277.2" y="251.9">DATE</text>
<text x="330.1" y="251.9">TITLE:</text>
<text x="230.6" y="256.1">DRAWN</text>
<text x="242.6" y="256.1">Team SHJ</text>
<text x="274.8" y="255.9">16-11-2026</text>
<text x="230.9" y="260.3">CHK'D</text>
<text x="230.4" y="264.4">APPV'D</text>
<text x="231.1" y="268.8">MFG</text>
<text x="231.5" y="273">Q.A</text>
<text x="285.6" y="272.5">MATERIAL:</text>
<text x="330" y="272.5">DWG NO.</text>
<text x="285.6" y="285.5">WEIGHT: 6.82 kg each (est.)</text>
<text x="330.1" y="285.6">SCALE:1:5</text>
<text x="374.5" y="285.6">SHEET 1 OF 1</text>
</g>
</svg>
